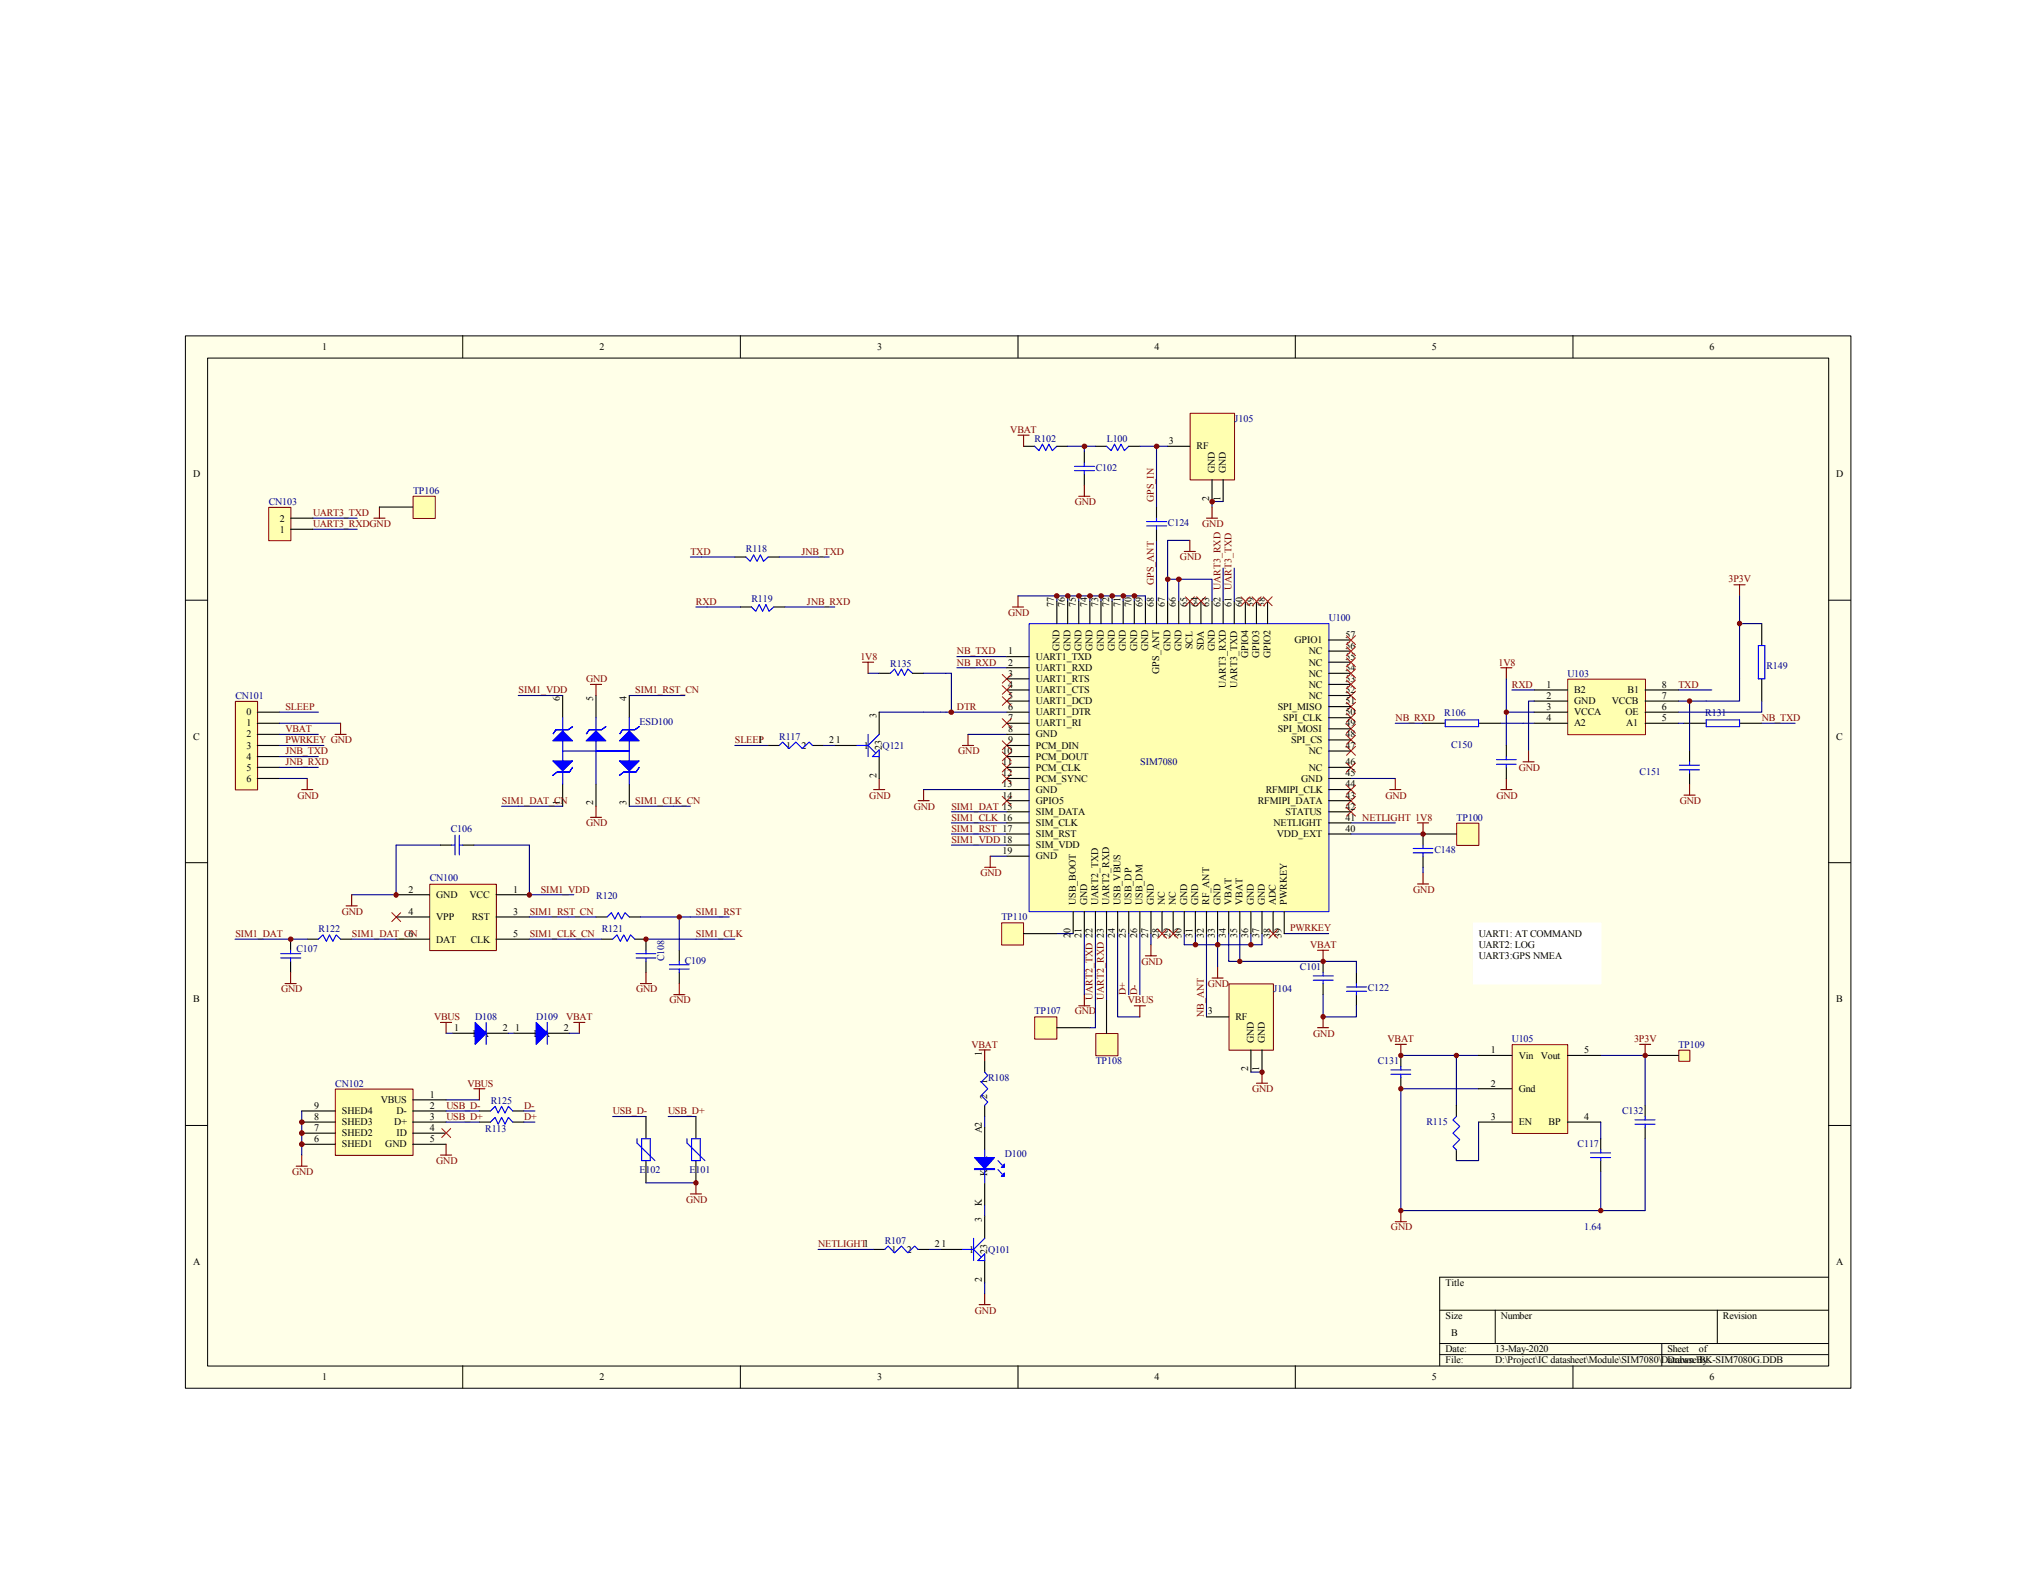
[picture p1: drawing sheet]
<svg xmlns="http://www.w3.org/2000/svg" width="279mm" height="216mm" viewBox="0 0 279 216" stroke-linecap="round" stroke-linejoin="round" font-family="sans-serif">
<path d="M25.4 46.1h228.6v144.4h-228.6z" fill="#ffffe8"/>
<g fill="none" stroke="#000" stroke-width=".14">
<path d="M25.4 46.1h228.6v144.4h-228.6zM28.5 49.1h222.5v138.4h-222.5zM63.5 46.1v3M101.6 46.1v3M139.7 46.1v3M177.8 46.1v3M215.9 46.1v3M25.4 82.4h3.1M250.9 82.4h3.1M25.4 118.4h3.1M250.9 118.4h3.1M25.4 154.5h3.1"/>
<path d="M250.9 154.5h3.1M197.6 179.8h53.3M205.2 179.8v4.6M235.7 179.8v4.6M250.9 175.3h-53.3v12.2M63.5 187.5v3M101.6 187.5v3M139.7 187.5v3M177.8 187.5v3M197.6 184.4h53.3M197.6 185.9h53.3M215.9 187.5v3"/>
<path d="M228 184.4v3.1"/>
</g>
<path d="M60.5 116h-6.1v6.8h-6.1M65 116h7.6v6.8h6.1" fill="none" stroke="#00007f" stroke-width=".15"/>
<path d="M53.8 125.3l1.2 1.2M55 125.3l-1.2 1.2" fill="none" stroke="#f00" stroke-width=".14"/>
<path d="M47.5 124.3h1.5M48.3 122.8v1.5" fill="none" stroke="#7f0000" stroke-width=".15"/>
<path d="M59 121.4h9.1v9.1h-9.1z" fill="#ffffb0"/>
<path d="M59 121.4h9.1v9.1h-9.1z" fill="none" stroke="#7f0000" stroke-width=".14"/>
<g fill="none" stroke="#000" stroke-width=".15">
<path d="M81.8 95.5v3M42.2 128.9h1.5M46.7 128.9h1.6M54.4 128.9h4.5M54.4 125.9h4.5M54.4 122.8h4.5M68.1 128.9h4.5M68.1 125.9h4.5M68.1 122.8h4.5M81.8 125.9h1.5M82.5 128.9h1.6M86.4 125.9h1.5"/>
<path d="M87.1 128.9h1.5"/>
</g>
<path d="M81.8 98.5v4.6M43.7 128.9l.6-.6 .5 .9 .4-.9 .5 .9 .4-.9 .6 .6M83.3 125.9l.6-.6 .5 .9 .4-.9 .5 .9 .5-.9 .6 .6M84.1 128.9l.6-.6 .4 .9 .5-.9 .5 .9 .4-.9 .6 .6" fill="none" stroke="#00f" stroke-width=".15"/>
<path d="M36.1 128.9h6.1M72.6 125.9h5.4M72.6 128.9h5.4M87.9 125.9h6.8M88.6 128.9h6.9" fill="none" stroke="#00007f" stroke-width=".15"/>
<path d="M80.4 101.7l1.4-1.4 1.3 1.4z" fill="#00f"/>
<path d="M81.8 100.3l1.3 1.4h-2.7z" fill="none" stroke="#00f" stroke-width=".15"/>
<path d="M80.9 100.2h1.6l.6-.5-.6 .5h-1.6l-.5 .6z" fill-rule="evenodd" fill="#00f"/>
<path d="M77.2 98.5v4.6M80.9 100.2h1.6l.6-.5-.6 .5h-1.6l-.5 .6z" fill="none" stroke="#00f" stroke-width=".15"/>
<path d="M77.2 95.5v3" fill="none" stroke="#000" stroke-width=".15"/>
<path d="M75.9 101.7l1.3-1.4 1.4 1.4z" fill="#00f"/>
<path d="M77.2 100.3l1.4 1.4h-2.7z" fill="none" stroke="#00f" stroke-width=".15"/>
<path d="M76.3 100.2h1.7l.6-.5-.6 .5h-1.7l-.4 .6z" fill-rule="evenodd" fill="#00f"/>
<path d="M86.4 98.5v4.6M76.3 100.2h1.7l.6-.5-.6 .5h-1.7l-.4 .6z" fill="none" stroke="#00f" stroke-width=".15"/>
<path d="M86.4 95.5v3" fill="none" stroke="#000" stroke-width=".15"/>
<path d="M85 101.7l1.4-1.4 1.3 1.4z" fill="#00f"/>
<path d="M86.4 100.3l1.3 1.4h-2.7z" fill="none" stroke="#00f" stroke-width=".15"/>
<path d="M85.4 100.2h1.7l.6-.5-.6 .5h-1.7l-.4 .6z" fill-rule="evenodd" fill="#00f"/>
<path d="M85.4 100.2h1.7l.6-.5-.6 .5h-1.7l-.4 .6zM86.4 103.1v4.5" fill="none" stroke="#00f" stroke-width=".15"/>
<path d="M86.4 107.6v3.1" fill="none" stroke="#000" stroke-width=".15"/>
<path d="M85 104.4h2.7l-1.3 1.4z" fill="#00f"/>
<path d="M85 104.4h2.7l-1.3 1.4z" fill="none" stroke="#00f" stroke-width=".15"/>
<path d="M85 106.4l.6-.4h1.7l.4-.7-.4 .7h-1.7z" fill-rule="evenodd" fill="#00f"/>
<path d="M77.2 103.1v4.5M85 106.4l.6-.4h1.7l.4-.7-.4 .7h-1.7z" fill="none" stroke="#00f" stroke-width=".15"/>
<path d="M77.2 107.6v3.1" fill="none" stroke="#000" stroke-width=".15"/>
<path d="M75.9 104.4h2.7l-1.4 1.4z" fill="#00f"/>
<path d="M75.9 104.4h2.7l-1.4 1.4z" fill="none" stroke="#00f" stroke-width=".15"/>
<path d="M75.9 106.4l.6-.4h1.6l.5-.7-.5 .7h-1.6z" fill-rule="evenodd" fill="#00f"/>
<g fill="none" stroke="#00f" stroke-width=".15">
<path d="M142 61.3l.6 .5 .4-.8 .5 .8 .4-.8 .5 .8 .6-.5M147.4 64h2.8M147.4 64.6h2.8M148.8 63.5v.5M148.8 64.6v.5M62 116h.4M62.4 114.6v2.7M63 116h.5M63 114.6v2.7M75.9 106.4l.6-.4h1.6l.5-.7-.5 .7h-1.6zM77.2 103.1h9.2h-4.6v4.5M38.5 131.5h2.8"/>
<path d="M38.5 130.9h2.8M39.9 130.4v.5M39.9 131.5v.5M184.8 136.1h2.7M184.8 135.5h2.7M186.1 135v.5M186.1 136.1v.4M135.1 147.2l.5 .4-.9 .9 .9 .9-.9 1 .9 .9-.5 .4M135.1 157.8v4.5M136.9 159.3l.6 .6M121.4 171.5l.5-.5 .9 1 .9-1 .9 1 .9-1 .5 .5M132.1 171.5h1.5"/>
<path d="M133.6 171.5l1.1 1.1M133.6 170v3M135.1 170l-1.5 1.5M135.1 172.1v.9h-.9zM136.9 160.5l.6 .7"/>
</g>
<g fill="none" stroke="#000" stroke-width=".15">
<path d="M140.5 61.3h1.5M145 61.3h1.5M148.8 62v1.5M148.8 65.1v1.5M60.5 116h1.5M63.5 116h1.5M81.8 107.6v3.1M39.9 128.9v1.5M39.9 132v1.5M186.1 133.5v1.5M186.1 136.5v1.5M135.1 145.6v1.6"/>
<path d="M135.1 151.7v1.5M135.1 154.8v3M119.9 171.5h1.5M126 171.5h1.5M129 171.5h3.1M135.1 162.3v3.1M135.1 166.9v3.1M135.1 173v3.1"/>
</g>
<g fill="none" stroke="#7f0000" stroke-width=".15">
<path d="M139.7 59.7h1.5M140.5 59.7v1.6M148 68.1h1.6M148.8 66.6v1.5M81 93.9h1.5M81.8 93.9v1.6M138.9 83.3h1.6M139.7 81.8v1.5M81 112.2h1.5M81.8 110.7v1.5M126 109.9h1.5M126.7 108.4v1.5"/>
<path d="M132.1 102.3h1.5M132.8 100.8v1.5M190.7 108.4h1.5M191.5 106.8v1.6M39.1 135h1.5M39.9 133.5v1.5M180.8 130.4h1.5M181.6 130.4v1.6M181.6 139.6v1.5M134.4 144.1h1.5M135.1 144.1v1.5M180.8 141.1h1.5"/>
<path d="M134.4 179.1h1.5M135.1 177.5v1.6"/>
</g>
<g fill="none" stroke="#00007f" stroke-width=".15">
<path d="M71.1 95.5h6.1M86.4 95.5h7.6M68.8 110.7h8.4M86.4 110.7h8.3M185.4 112.9h6.1M185.4 114.5h9.9M32.3 128.9h3.8M48.3 128.9h6.1M78 125.9h3.8M78 128.9h4.5M94.7 125.9h5.4M95.5 128.9h5.3"/>
<path d="M165.6 128.1v11.5M176.2 128.1h3.8M186.1 138v1.6h-4.5M186.1 132v1.5M135.1 153.2v1.6M112.3 171.5h7.6M127.5 171.5h1.5M135.1 165.4v1.5M135.1 176.1v1.4"/>
</g>
<g fill="none" stroke="#f00" stroke-width=".14">
<path d="M184.8 94.9l1.2 1.2M184.8 96.4l1.2 1.2M184.8 97.9l1.2 1.2M184.8 99.4l1.2 1.2M186 94.9l-1.2 1.2M186 96.4l-1.2 1.2M186 97.9l-1.2 1.2M186 99.4l-1.2 1.2M137.5 104.7l1.3 1.3M137.5 103.2l1.3 1.2M137.5 101.7l1.3 1.2M137.5 106.3l1.3 1.2"/>
<path d="M138.8 104.7l-1.3 1.3M138.8 103.2l-1.3 1.2M138.8 101.7l-1.3 1.2M138.8 106.3l-1.3 1.2M184.8 100.9l1.2 1.3M184.8 102.4l1.2 1.3M184.8 104.7l1.2 1.3M186 100.9l-1.2 1.3M186 102.4l-1.2 1.3M186 104.7l-1.2 1.3"/>
</g>
<path d="M133.7 158.9h2.8l-1.4 1.5z" fill="#00f"/>
<path d="M133.7 158.9h2.8l-1.4 1.5zM133.7 160.4h2.8v.1h-2.8z" fill="none" stroke="#00f" stroke-width=".15"/>
<path d="M133.7 160.5h2.8" fill="none" stroke="#00f" stroke-width=".14"/>
<path d="M137.8 161v.5h-.4z" fill="#00f"/>
<path d="M137.8 161v.5h-.4z" fill="none" stroke="#00f" stroke-width=".15"/>
<path d="M137.8 159.8v.4h-.4z" fill="#00f"/>
<path d="M137.8 159.8v.4h-.4z" fill="none" stroke="#00f" stroke-width=".15"/>
<path d="M168.7 135.1h6.1v9h-6.1z" fill="#ffffb0"/>
<path d="M168.7 135h6.1v9.1h-6.1z" fill="none" stroke="#7f0000" stroke-width=".14"/>
<path d="M165.6 139.6h3M171.7 144.1v3.1M173.2 144.1v3.1" fill="none" stroke="#000" stroke-width=".15"/>
<path d="M148 138h1.6M148.8 136.5v1.5M157.2 131.2h1.5M157.9 129.7v1.5" fill="none" stroke="#7f0000" stroke-width=".15"/>
<path d="M163.4 56.8h6v9.1h-6z" fill="#ffffb0"/>
<path d="M163.3 56.7h6.1v9.2h-6.1z" fill="none" stroke="#7f0000" stroke-width=".14"/>
<path d="M100.8 76.5h1.6M105.4 76.5h1.5M160.2 61.3h3.1M166.3 65.8v3M167.9 65.8v3M101.6 83.3h1.5M106.2 83.3h1.5M88.6 128.9v1.5M88.6 132v1.5M93.2 130.4v1.6M93.2 133.5v1.5" fill="none" stroke="#000" stroke-width=".15"/>
<path d="M51.3 71.1h1.5M52.1 69.6v1.5M87.9 135h1.5M88.6 133.5v1.5M92.5 136.5h1.5M93.2 135v1.5M172.4 148.7h1.5M173.2 147.2v1.5" fill="none" stroke="#7f0000" stroke-width=".15"/>
<path d="M94.7 76.5h6.1M106.9 76.5h6.9M95.5 83.3h6.1M107.7 83.3h6.9M93.2 125.9v4.5M171.7 147.2h1.5" fill="none" stroke="#00007f" stroke-width=".15"/>
<path d="M102.4 76.5l.6 .5 .4-.8 .5 .8 .5-.8 .4 .8 .6-.5M103.1 83.3l.6 .6 .5-.9 .4 .9 .5-.9 .4 .9 .7-.6M87.3 131.5h2.7M87.3 130.9h2.7M88.6 130.4v.5M88.6 131.5v.5M91.9 133h2.7M91.9 132.4h2.7M93.2 132v.4M93.2 133v.5" fill="none" stroke="#00f" stroke-width=".15"/>
<circle cx="54.3" cy="122.8" r=".3" fill="#7f0000"/>
<circle cx="54.3" cy="122.8" r=".3" fill="none" stroke="#7f0000" stroke-width=".14"/>
<circle cx="72.6" cy="122.8" r=".3" fill="#7f0000"/>
<circle cx="72.6" cy="122.8" r=".3" fill="none" stroke="#7f0000" stroke-width=".14"/>
<circle cx="88.6" cy="128.9" r=".3" fill="#7f0000"/>
<circle cx="88.6" cy="128.9" r=".3" fill="none" stroke="#7f0000" stroke-width=".14"/>
<circle cx="39.9" cy="128.9" r=".31" fill="#7f0000"/>
<circle cx="39.9" cy="128.9" r=".31" fill="none" stroke="#7f0000" stroke-width=".14"/>
<circle cx="93.2" cy="125.9" r=".3" fill="#7f0000"/>
<circle cx="93.2" cy="125.9" r=".3" fill="none" stroke="#7f0000" stroke-width=".14"/>
<g fill="none" stroke="#00007f" stroke-width=".15">
<path d="M146.5 61.3h3.8M148.8 61.3v.7M156.4 61.3h3.8M158.7 61.3v8.3M158.7 74.2v8.3M160.2 79.5h6.1v3M160.2 79.5v3M161.8 79.5v3M163.3 74.2h-3.1v5.3M167.9 78v4.5M167.9 68.8h-1.6v.8M131.3 91.7h6.9"/>
<path d="M131.3 90.1h6.9M139.7 81.8h17.5v.7M145 81.8v.7M146.5 81.8v.7M148 81.8v.7M149.6 81.8v.7M151.1 81.8v.7M152.6 81.8v.7M154.1 81.8v.7M155.7 81.8v.7M126.7 108.4h11.5M130.6 111.4h7.6"/>
<path d="M130.6 112.9h7.6M130.6 114.5h7.6M130.6 116h7.6M132.8 100.8h5.4M135.9 117.5h2.3M185.4 106.8h6.1M148.8 128.1v8.4M157.9 128.1v1.6M162.5 128.1v1.6h10.7v-1.6M164 128.1v1.6M167.1 128.1v4.6M170.1 128.1v3.9h11.5"/>
<path d="M171.7 128.1v1.6M180 128.1h2.3"/>
</g>
<g fill="none" stroke="#f00" stroke-width=".14">
<path d="M137.5 98.6l1.3 1.3M137.5 95.6l1.3 1.2M137.5 94.1l1.3 1.2M137.5 92.6l1.3 1.2M138.8 98.6l-1.3 1.3M138.8 95.6l-1.3 1.2M138.8 94.1l-1.3 1.2M138.8 92.6l-1.3 1.2M162.7 81.9l1.2 1.2M163.9 81.9l-1.2 1.2M164.2 81.9l1.2 1.2M165.4 81.9l-1.2 1.2"/>
<path d="M137.5 109.3l1.3 1.2M138.8 109.3l-1.3 1.2M184.8 107.8l1.2 1.2M184.8 109.3l1.2 1.2M184.8 110.8l1.2 1.2M186 107.8l-1.2 1.2M186 109.3l-1.2 1.2M186 110.8l-1.2 1.2M160.4 127.6l1.2 1.2M161.6 127.6l-1.2 1.2M174.1 127.6l1.2 1.2M175.3 127.6l-1.2 1.2"/>
</g>
<path d="M162.5 75.7h1.5M163.3 74.2v1.5M165.6 71.1h1.5M166.3 69.6v1.5M135.1 119h1.6M135.9 117.5v1.5M166.3 134.2h1.6M167.1 132.7v1.5" fill="none" stroke="#7f0000" stroke-width=".15"/>
<path d="M150.3 61.3h1.5M154.9 61.3h1.5" fill="none" stroke="#000" stroke-width=".15"/>
<path d="M151.8 61.3l.7 .5 .4-.8 .5 .8 .4-.8 .5 .8 .6-.5" fill="none" stroke="#00f" stroke-width=".15"/>
<path d="M199.9 113h3v3h-3z" fill="#ffffb0"/>
<path d="M199.9 113h3v3h-3z" fill="none" stroke="#7f0000" stroke-width=".14"/>
<path d="M195.3 114.5h4.6" fill="none" stroke="#000" stroke-width=".15"/>
<path d="M150.3 128.1v9.2M151.8 128.1v9.2" fill="none" stroke="#00007f" stroke-width=".15"/>
<path d="M32.3 96.3h3v12.1h-3z" fill="#ffffb0"/>
<path d="M32.3 96.3h3v12.1h-3z" fill="none" stroke="#7f0000" stroke-width=".14"/>
<path d="M35.3 97.7h3.1M35.3 99.3h3.1M35.3 100.8h3.1M35.3 102.3h3.1M35.3 106.8h3.1M35.3 103.8h3.1M35.3 105.3h3.1" fill="none" stroke="#000" stroke-width=".15"/>
<path d="M42.9 71.1h6.1M42.9 72.6h6.1M38.4 99.3h8.3M38.4 97.7h5.3M38.4 100.8h5.3M38.4 103.8h5.3M38.4 105.3h5.3M38.4 106.8h3.8M38.4 102.3h6" fill="none" stroke="#00007f" stroke-width=".15"/>
<path d="M46.7 99.3v1.5M41.4 108.4h1.5M42.2 106.8v1.6M46 100.8h1.5" fill="none" stroke="#7f0000" stroke-width=".15"/>
<path d="M141.3 85.6h41.1v39.5h-41.1z" fill="#ffffb0"/>
<path d="M141.2 85.6h41.2v39.5h-41.2z" fill="none" stroke="#00f" stroke-width=".14"/>
<g fill="none" stroke="#000" stroke-width=".15">
<path d="M120.6 92.4h1.6M125.2 92.4h1.5M138.2 90.1h3M138.2 91.7h3M138.2 93.2h3M138.2 94.7h3M138.2 96.2h3M138.2 97.7h3M138.2 99.3h3M145 82.5v3.1M146.5 82.5v3.1M148 82.5v3.1"/>
<path d="M149.6 82.5v3.1M151.1 82.5v3.1M152.6 82.5v3.1M154.1 82.5v3.1M155.7 82.5v3.1M157.2 82.5v3.1M158.7 82.5v3.1M160.2 82.5v3.1M161.8 82.5v3.1M163.3 82.5v3.1M164.8 82.5v3.1M166.3 82.5v3.1"/>
<path d="M167.9 82.5v3.1M169.4 82.5v3.1M170.9 82.5v3.1M172.4 82.5v3.1M173.9 82.5v3.1M182.3 98.5h3.1M182.3 97h3.1M182.3 95.5h3.1M182.3 93.9h3.1M182.3 92.4h3.1M182.3 90.9h3.1M182.3 89.4h3.1"/>
<path d="M182.3 87.8h3.1M138.2 100.8h3M138.2 102.3h3M138.2 103.8h3M138.2 105.3h3M138.2 106.8h3M138.2 108.4h3M138.2 109.9h3M138.2 111.4h3M138.2 112.9h3M138.2 114.5h3M138.2 116h3"/>
<path d="M138.2 117.5h3M182.3 105.3h3.1M182.3 106.8h3.1M182.3 108.4h3.1M182.3 109.9h3.1M182.3 111.4h3.1M182.3 112.9h3.1M182.3 114.5h3.1M182.3 103.1h3.1M182.3 101.6h3.1M182.3 100h3.1M195.3 114.5v1.5"/>
<path d="M195.3 117.5v1.5M147.3 125.1v3M148.8 125.1v3M150.3 125.1v3M151.8 125.1v3M153.4 125.1v3M154.9 125.1v3M156.4 125.1v3M157.9 125.1v3M159.5 125.1v3M161 125.1v3M162.5 125.1v3"/>
<path d="M164 125.1v3M165.6 125.1v3M167.1 125.1v3M168.6 125.1v3M170.1 125.1v3M171.7 125.1v3M173.2 125.1v3M174.7 125.1v3M176.2 125.1v3M65.8 152.5h1.5M65.8 154h1.5M70.4 152.5h1.5"/>
<path d="M70.4 154h1.5M88.6 153.2v3.1M88.6 159.3v3M95.5 153.2v3.1M95.5 159.3v3"/>
</g>
<path d="M169.4 78v4.5M119.1 92.4h1.5M120.6 97.7h17.6M126.7 92.4h3.9v5.3M195.3 119v.8M168.6 128.1v3.9h1.5M181.6 132h4.5M71.9 152.5h1.5M71.9 154h1.5M84.1 153.2h4.5M91.7 153.2h3.8M88.6 162.3h6.9" fill="none" stroke="#00007f" stroke-width=".15"/>
<path d="M122.2 92.4l.6-.6 .4 .9 .5-.9 .4 .9 .5-.9 .6 .6M193.9 116.5h2.7M193.9 117.1h2.7M195.3 116v.5M195.3 117.1v.4M67.3 152.5l.6-.7 .5 1 .4-1 .5 1 .5-1 .6 .7M67.3 154l.6-.6 .5 .9 .4-.9 .5 .9 .5-.9 .6 .6M87.4 156.3v.6l2.5 2.4M88.1 156.3h1.1v3h-1.1zM94.3 156.3v.6l2.4 2.4M94.9 156.3h1.2v3h-1.2z" fill="none" stroke="#00f" stroke-width=".15"/>
<path d="M118.4 90.9h1.5M119.1 90.9v1.5M119.9 108.4h1.5M120.6 106.8v1.6M194.5 112.9h1.5M195.3 112.9v1.6M195.3 119.8v1.5M194.5 121.3h1.5M94.7 163.9h1.6M95.5 162.3v1.6" fill="none" stroke="#7f0000" stroke-width=".15"/>
<path d="M170.3 81.9l1.2 1.2M171.5 81.9l-1.2 1.2" fill="none" stroke="#f00" stroke-width=".14"/>
<path d="M46.1 149.5h10.6v9.1h-10.6z" fill="#ffffb0"/>
<path d="M46 149.5h10.7v9.1h-10.7z" fill="none" stroke="#7f0000" stroke-width=".14"/>
<path d="M41.4 152.5h4.6M41.4 154h4.6M41.4 155.5h4.6M41.4 157.1h4.6M56.6 151h4.6M56.6 152.5h4.6M56.6 154h4.6M56.6 155.5h4.6M56.6 157.1h4.6" fill="none" stroke="#000" stroke-width=".15"/>
<path d="M41.4 158.5v1.6M60.5 158.5h1.5M61.2 157.1v1.4M65 149.4h1.5M65.8 149.4v1.6M40.6 160.1h1.6" fill="none" stroke="#7f0000" stroke-width=".15"/>
<path d="M41.4 152.5v6M61.2 152.5h4.6M61.2 154h4.6M61.2 151h4.6" fill="none" stroke="#00007f" stroke-width=".15"/>
<path d="M60.6 154.9l1.2 1.2M61.8 154.9l-1.2 1.2" fill="none" stroke="#f00" stroke-width=".14"/>
<circle cx="95.5" cy="162.3" r=".3" fill="#7f0000"/>
<circle cx="95.5" cy="162.3" r=".3" fill="none" stroke="#7f0000" stroke-width=".14"/>
<circle cx="41.4" cy="157" r=".32" fill="#7f0000"/>
<circle cx="41.4" cy="157" r=".32" fill="none" stroke="#7f0000" stroke-width=".14"/>
<circle cx="41.4" cy="155.5" r=".32" fill="#7f0000"/>
<circle cx="41.4" cy="155.5" r=".32" fill="none" stroke="#7f0000" stroke-width=".14"/>
<circle cx="41.4" cy="154" r=".31" fill="#7f0000"/>
<circle cx="41.4" cy="154" r=".31" fill="none" stroke="#7f0000" stroke-width=".14"/>
<path d="M153.4 128.1v11.5h3M154.9 128.1v8.4M156.4 128.1v8.4" fill="none" stroke="#00007f" stroke-width=".15"/>
<path d="M155.7 138h1.5M156.4 138v1.6M60.5 140.3h1.5M61.2 140.3v1.5M78.7 140.3h1.6M79.5 140.3v1.5" fill="none" stroke="#7f0000" stroke-width=".15"/>
<path d="M158.7 69.6v1.5M158.7 72.6v1.6M62.1 141.8h3.1M66.7 141.8h3.1" fill="none" stroke="#000" stroke-width=".15"/>
<path d="M157.4 71.6h2.7M157.4 72.2h2.7M158.7 71.1v.5M158.7 72.2v.4" fill="none" stroke="#00f" stroke-width=".15"/>
<path d="M65.2 140.3l1.5 1.5-1.5 1.5z" fill="#00f"/>
<path d="M65.2 140.3l1.5 1.5-1.5 1.5zM66.7 140.3v3" fill="none" stroke="#00f" stroke-width=".15"/>
<path d="M70.5 141.8h3.1M75.1 141.8h3" fill="none" stroke="#000" stroke-width=".15"/>
<path d="M73.6 140.3l1.5 1.5-1.5 1.5z" fill="#00f"/>
<path d="M106.9 102.3l.5-.4 .9 .8 .9-.8 .9 .8 .9-.8 .5 .4M117.6 102.3h1.5M119.1 102.3l1.1 1.1M119.1 100.8v3M120.6 100.8l-1.5 1.5M120.6 102.9v.9h-.9zM73.6 140.3l1.5 1.5-1.5 1.5zM75.1 140.3v3" fill="none" stroke="#00f" stroke-width=".15"/>
<path d="M100.8 102.3h4.6M113 102.3h1.6M61.2 141.8h.9M69.8 141.8h.7M78.1 141.8h1.4" fill="none" stroke="#00007f" stroke-width=".15"/>
<path d="M120.6 97.7v3.1M105.4 102.3h1.5M111.5 102.3h1.5M114.6 102.3h3M120.6 103.8v3" fill="none" stroke="#000" stroke-width=".15"/>
<path d="M184.8 88.8l1.2 1.2M184.8 90.3l1.2 1.2M184.8 91.8l1.2 1.2M184.8 93.3l1.2 1.2M186 88.8l-1.2 1.2M186 90.3l-1.2 1.2M186 91.8l-1.2 1.2M186 93.3l-1.2 1.2" fill="none" stroke="#f00" stroke-width=".14"/>
<path d="M202.2 126.7h17.5v8.3h-17.5z" fill="#fff"/>
<path d="M202.2 126.7h17.5v8.3h-17.5z" fill="none" stroke="#fff" stroke-width=".14"/>
<path d="M215.2 93.3h10.6v7.5h-10.6z" fill="#ffffb0"/>
<path d="M215.1 93.2h10.7v7.6h-10.7z" fill="none" stroke="#7f0000" stroke-width=".14"/>
<g fill="none" stroke="#000" stroke-width=".15">
<path d="M195.3 99.3h3M202.9 99.3h3.1M210.5 94.7h4.6M210.5 96.2h4.6M210.5 97.7h4.6M210.5 99.3h4.6M225.8 94.7h4.5M225.8 96.2h4.5M225.8 97.7h4.5M225.8 99.3h4.5M231.1 99.3h3M238.7 99.3h3.1"/>
<path d="M241.8 85.6v3M241.8 93.2v3M206.7 102.3v1.5M206.7 105.3v1.5M231.9 103.1v1.5M231.9 106.1v1.5"/>
</g>
<path d="M206 91.7h1.5M206.7 91.7v1.5M238 80.3h1.5M238.7 80.3v1.5M206 108.4h1.5M206.7 106.8v1.6M209 104.6h1.5M209.8 103.1v1.5M231.1 109.1h1.5M231.9 107.6v1.5" fill="none" stroke="#7f0000" stroke-width=".15"/>
<path d="M198.3 98.8h4.6v.9h-4.6zM234.1 98.8h4.6v.9h-4.6zM241.3 88.6h.9v4.6h-.9zM205.4 104.3h2.7M205.4 104.9h2.7M206.7 103.8v.5M206.7 104.9v.4M230.5 105h2.7M230.5 105.7h2.7M231.9 104.6v.4M231.9 105.7v.4" fill="none" stroke="#00f" stroke-width=".15"/>
<g fill="none" stroke="#00007f" stroke-width=".15">
<path d="M191.5 99.3h3.8M206 99.3h4.5M206.7 97.7h3.8M206.7 93.2v9.1M207.5 94.7h3M210.5 96.2h-.7v6.9M230.3 99.3h.8M230.3 94.7h4.6M231.9 96.2v6.9M238.7 81.8v14.4h-8.4M238.7 85.6h3.1M241.8 96.2v1.5h-11.5"/>
<path d="M241.8 99.3h4.5"/>
</g>
<circle cx="166.3" cy="68.9" r=".32" fill="#7f0000"/>
<circle cx="166.3" cy="68.9" r=".32" fill="none" stroke="#7f0000" stroke-width=".14"/>
<circle cx="145" cy="81.8" r=".31" fill="#7f0000"/>
<circle cx="145" cy="81.8" r=".31" fill="none" stroke="#7f0000" stroke-width=".14"/>
<circle cx="146.5" cy="81.8" r=".31" fill="#7f0000"/>
<circle cx="146.5" cy="81.8" r=".31" fill="none" stroke="#7f0000" stroke-width=".14"/>
<circle cx="148.1" cy="81.8" r=".31" fill="#7f0000"/>
<circle cx="148.1" cy="81.8" r=".31" fill="none" stroke="#7f0000" stroke-width=".14"/>
<circle cx="149.6" cy="81.8" r=".31" fill="#7f0000"/>
<circle cx="149.6" cy="81.8" r=".31" fill="none" stroke="#7f0000" stroke-width=".14"/>
<circle cx="151.1" cy="81.8" r=".31" fill="#7f0000"/>
<circle cx="151.1" cy="81.8" r=".31" fill="none" stroke="#7f0000" stroke-width=".14"/>
<circle cx="152.6" cy="81.8" r=".31" fill="#7f0000"/>
<circle cx="152.6" cy="81.8" r=".31" fill="none" stroke="#7f0000" stroke-width=".14"/>
<circle cx="154.2" cy="81.8" r=".31" fill="#7f0000"/>
<circle cx="154.2" cy="81.8" r=".31" fill="none" stroke="#7f0000" stroke-width=".14"/>
<circle cx="155.7" cy="81.8" r=".31" fill="#7f0000"/>
<circle cx="155.7" cy="81.8" r=".31" fill="none" stroke="#7f0000" stroke-width=".14"/>
<circle cx="160.3" cy="79.5" r=".31" fill="#7f0000"/>
<circle cx="160.3" cy="79.5" r=".31" fill="none" stroke="#7f0000" stroke-width=".14"/>
<circle cx="161.8" cy="79.5" r=".31" fill="#7f0000"/>
<circle cx="161.8" cy="79.5" r=".31" fill="none" stroke="#7f0000" stroke-width=".14"/>
<circle cx="171.7" cy="129.7" r=".3" fill="#7f0000"/>
<circle cx="171.7" cy="129.7" r=".3" fill="none" stroke="#7f0000" stroke-width=".14"/>
<circle cx="167.1" cy="129.7" r=".31" fill="#7f0000"/>
<circle cx="167.1" cy="129.7" r=".31" fill="none" stroke="#7f0000" stroke-width=".14"/>
<circle cx="164.1" cy="129.7" r=".31" fill="#7f0000"/>
<circle cx="164.1" cy="129.7" r=".31" fill="none" stroke="#7f0000" stroke-width=".14"/>
<circle cx="148.8" cy="61.3" r=".31" fill="#7f0000"/>
<circle cx="148.8" cy="61.3" r=".31" fill="none" stroke="#7f0000" stroke-width=".14"/>
<circle cx="158.7" cy="61.3" r=".31" fill="#7f0000"/>
<circle cx="158.7" cy="61.3" r=".31" fill="none" stroke="#7f0000" stroke-width=".14"/>
<circle cx="130.6" cy="97.7" r=".3" fill="#7f0000"/>
<circle cx="130.6" cy="97.7" r=".3" fill="none" stroke="#7f0000" stroke-width=".14"/>
<circle cx="173.2" cy="147.2" r=".3" fill="#7f0000"/>
<circle cx="173.2" cy="147.2" r=".3" fill="none" stroke="#7f0000" stroke-width=".14"/>
<circle cx="206.7" cy="97.7" r=".3" fill="#7f0000"/>
<circle cx="206.7" cy="97.7" r=".3" fill="none" stroke="#7f0000" stroke-width=".14"/>
<circle cx="231.9" cy="96.2" r=".3" fill="#7f0000"/>
<circle cx="231.9" cy="96.2" r=".3" fill="none" stroke="#7f0000" stroke-width=".14"/>
<circle cx="238.7" cy="85.6" r=".3" fill="#7f0000"/>
<circle cx="238.7" cy="85.6" r=".3" fill="none" stroke="#7f0000" stroke-width=".14"/>
<path d="M192.2 144.9h10.7M199.9 144.9v6.8M202.9 149.4h-10.7v16.8h33.6v-9.9M219.7 144.9h6.1v6.8" fill="none" stroke="#00007f" stroke-width=".15"/>
<path d="M191.5 167.7h1.5M192.2 166.2v1.5" fill="none" stroke="#7f0000" stroke-width=".15"/>
<path d="M192.2 144.9v1.5M192.2 147.9v1.5M225.8 151.7v1.5M225.8 154.8v1.5" fill="none" stroke="#000" stroke-width=".15"/>
<path d="M190.9 147.4h2.7M190.9 146.9h2.7M192.2 146.4v.5M192.2 147.4v.5M224.4 154.3h2.7M224.4 153.7h2.7M225.8 153.2v.5M225.8 154.3v.5" fill="none" stroke="#00f" stroke-width=".15"/>
<path d="M230.4 144.2h1.5v1.5h-1.5z" fill="#ffffb0"/>
<path d="M230.4 144.1h1.5v1.6h-1.5z" fill="none" stroke="#7f0000" stroke-width=".14"/>
<path d="M225.8 144.9h4.5" fill="none" stroke="#000" stroke-width=".15"/>
<path d="M191.5 143.3h1.5M192.2 143.3v1.6M225 143.3h1.5M225.8 143.3v1.6" fill="none" stroke="#7f0000" stroke-width=".15"/>
<path d="M207.6 143.4h7.5v12.2h-7.5z" fill="#ffffb0"/>
<path d="M207.5 143.4h7.6v12.2h-7.6z" fill="none" stroke="#7f0000" stroke-width=".14"/>
<path d="M199.9 151.7v1.5M199.9 157.8v1.5M202.9 144.9h4.6M202.9 149.4h4.6M202.9 154h4.6M215.1 144.9h4.6M215.1 154h4.6M219.7 156.3v1.5M219.7 159.3v1.5" fill="none" stroke="#000" stroke-width=".15"/>
<path d="M199.9 153.2l-.5 .5 .9 .9-.9 .9 .9 .9-.9 1 .5 .4M218.3 158.9h2.7M218.3 158.2h2.7M219.7 157.8v.4M219.7 158.9v.4" fill="none" stroke="#00f" stroke-width=".15"/>
<path d="M202.9 154v5.3h-3M219.7 154v2.3M219.7 160.8v5.4" fill="none" stroke="#00007f" stroke-width=".15"/>
<circle cx="199.9" cy="144.9" r=".3" fill="#7f0000"/>
<circle cx="199.9" cy="144.9" r=".3" fill="none" stroke="#7f0000" stroke-width=".14"/>
<circle cx="192.2" cy="166.2" r=".3" fill="#7f0000"/>
<circle cx="192.2" cy="166.2" r=".3" fill="none" stroke="#7f0000" stroke-width=".14"/>
<circle cx="225.8" cy="144.9" r=".3" fill="#7f0000"/>
<circle cx="225.8" cy="144.9" r=".3" fill="none" stroke="#7f0000" stroke-width=".14"/>
<circle cx="219.7" cy="166.2" r=".3" fill="#7f0000"/>
<circle cx="219.7" cy="166.2" r=".3" fill="none" stroke="#7f0000" stroke-width=".14"/>
<circle cx="170.1" cy="132" r=".3" fill="#7f0000"/>
<circle cx="170.1" cy="132" r=".3" fill="none" stroke="#7f0000" stroke-width=".14"/>
<circle cx="192.2" cy="144.9" r=".3" fill="#7f0000"/>
<circle cx="192.2" cy="144.9" r=".3" fill="none" stroke="#7f0000" stroke-width=".14"/>
<circle cx="192.2" cy="149.4" r=".3" fill="#7f0000"/>
<circle cx="192.2" cy="149.4" r=".3" fill="none" stroke="#7f0000" stroke-width=".14"/>
<path d="M150.4 141.9h3v3h-3z" fill="#ffffb0"/>
<path d="M150.4 141.9h3v3h-3z" fill="none" stroke="#7f0000" stroke-width=".14"/>
<path d="M151.8 137.3v4.5" fill="none" stroke="#000" stroke-width=".15"/>
<path d="M142 139.6h3v3h-3z" fill="#ffffb0"/>
<path d="M142 139.6h3v3h-3z" fill="none" stroke="#7f0000" stroke-width=".14"/>
<path d="M145 141.1h4.6" fill="none" stroke="#000" stroke-width=".15"/>
<path d="M150.3 137.3v3.8h-.7" fill="none" stroke="#00007f" stroke-width=".15"/>
<path d="M56.7 68.2h3v3h-3z" fill="#ffffb0"/>
<path d="M56.7 68.1h3v3.1h-3z" fill="none" stroke="#7f0000" stroke-width=".14"/>
<path d="M52.1 69.6h4.5M181.6 132v1.5M181.6 135v1.5" fill="none" stroke="#000" stroke-width=".15"/>
<path d="M171.8 81.9l1.3 1.2M173.1 81.9l-1.3 1.2M173.4 81.9l1.2 1.2M174.6 81.9l-1.2 1.2M184.8 87.2l1.2 1.3M186 87.2l-1.2 1.3" fill="none" stroke="#f00" stroke-width=".14"/>
<path d="M180.2 134.5h2.8M180.2 133.9h2.8M181.6 133.5v.4M181.6 134.5v.5" fill="none" stroke="#00f" stroke-width=".15"/>
<circle cx="181.6" cy="132" r=".3" fill="#7f0000"/>
<circle cx="181.6" cy="132" r=".3" fill="none" stroke="#7f0000" stroke-width=".14"/>
<path d="M181.6 136.5v3.1" fill="none" stroke="#00007f" stroke-width=".15"/>
<circle cx="181.6" cy="139.6" r=".3" fill="#7f0000"/>
<circle cx="181.6" cy="139.6" r=".3" fill="none" stroke="#7f0000" stroke-width=".14"/>
<path d="M137.5 126.7h3v3h-3z" fill="#ffffb0"/>
<path d="M137.5 126.7h3v3h-3z" fill="none" stroke="#7f0000" stroke-width=".14"/>
<path d="M140.5 128.1h4.5" fill="none" stroke="#000" stroke-width=".15"/>
<path d="M145 128.1h2.3" fill="none" stroke="#00007f" stroke-width=".15"/>
<path d="M36.9 69.7h3v4.5h-3z" fill="#ffffb0"/>
<path d="M36.9 69.6h3v4.6h-3z" fill="none" stroke="#7f0000" stroke-width=".14"/>
<path d="M39.9 71.1h3M39.9 72.6h3" fill="none" stroke="#000" stroke-width=".15"/>
<path d="M158.9 127.6l1.2 1.2M160.1 127.6l-1.2 1.2" fill="none" stroke="#f00" stroke-width=".14"/>
<circle cx="195.3" cy="114.5" r=".3" fill="#7f0000"/>
<circle cx="195.3" cy="114.5" r=".3" fill="none" stroke="#7f0000" stroke-width=".14"/>
<g font-size="1.4">
<text x="44.2" y="48">1</text>
<text x="82.3" y="48">2</text>
<text x="120.4" y="48">3</text>
<text x="158.5" y="48">4</text>
<text x="196.5" y="48">5</text>
<text x="234.6" y="48">6</text>
<text x="26.5" y="65.5">D</text>
<text x="160.4" y="60.9">3</text>
<text x="164.2" y="61.7">RF</text>
<text x="166.7" y="64.9" transform="rotate(-90 166.7 64.9)">GND</text>
<text x="168.2" y="64.9" transform="rotate(-90 168.2 64.9)">GND</text>
<text x="252" y="65.5">D</text>
<text x="38.4" y="71.6">2</text>
<text x="165.9" y="68.7" transform="rotate(-90 165.9 68.7)">2</text>
<text x="167.5" y="68.7" transform="rotate(-90 167.5 68.7)">1</text>
<text x="38.4" y="73.1">1</text>
<text x="144.6" y="83.3" transform="rotate(-90 144.6 83.3)">77</text>
<text x="146.1" y="83.3" transform="rotate(-90 146.1 83.3)">76</text>
<text x="147.7" y="83.3" transform="rotate(-90 147.7 83.3)">75</text>
<text x="149.2" y="83.3" transform="rotate(-90 149.2 83.3)">74</text>
<text x="150.7" y="83.3" transform="rotate(-90 150.7 83.3)">73</text>
<text x="152.2" y="83.3" transform="rotate(-90 152.2 83.3)">72</text>
<text x="153.8" y="83.3" transform="rotate(-90 153.8 83.3)">71</text>
<text x="155.3" y="83.3" transform="rotate(-90 155.3 83.3)">70</text>
<text x="156.8" y="83.3" transform="rotate(-90 156.8 83.3)">69</text>
<text x="158.3" y="83.3" transform="rotate(-90 158.3 83.3)">68</text>
<text x="159.9" y="83.3" transform="rotate(-90 159.9 83.3)">67</text>
<text x="161.4" y="83.3" transform="rotate(-90 161.4 83.3)">66</text>
<text x="162.9" y="83.3" transform="rotate(-90 162.9 83.3)">65</text>
<text x="164.4" y="83.3" transform="rotate(-90 164.4 83.3)">64</text>
<text x="165.9" y="83.3" transform="rotate(-90 165.9 83.3)">63</text>
<text x="167.5" y="83.3" transform="rotate(-90 167.5 83.3)">62 UART3_RXD</text>
<text x="169" y="83.3" transform="rotate(-90 169 83.3)">61 UART3_TXD</text>
<text x="170.5" y="83.3" transform="rotate(-90 170.5 83.3)">60</text>
<text x="172" y="83.3" transform="rotate(-90 172 83.3)">59</text>
<text x="173.6" y="83.3" transform="rotate(-90 173.6 83.3)">58</text>
<text x="138.3" y="89.8">1</text>
<text x="145.4" y="89.4" transform="rotate(-90 145.4 89.4)">GND</text>
<text x="146.9" y="89.4" transform="rotate(-90 146.9 89.4)">GND</text>
<text x="148.4" y="89.4" transform="rotate(-90 148.4 89.4)">GND</text>
<text x="149.9" y="89.4" transform="rotate(-90 149.9 89.4)">GND</text>
<text x="151.5" y="89.4" transform="rotate(-90 151.5 89.4)">GND</text>
<text x="153" y="89.4" transform="rotate(-90 153 89.4)">GND</text>
<text x="154.5" y="89.4" transform="rotate(-90 154.5 89.4)">GND</text>
<text x="156" y="89.4" transform="rotate(-90 156 89.4)">GND</text>
<text x="157.6" y="89.4" transform="rotate(-90 157.6 89.4)">GND</text>
<text x="160.6" y="89.4" transform="rotate(-90 160.6 89.4)">GND</text>
<text x="162.1" y="89.4" transform="rotate(-90 162.1 89.4)">GND</text>
<text x="163.7" y="89.1" transform="rotate(-90 163.7 89.1)">SCL</text>
<text x="165.2" y="89.2" transform="rotate(-90 165.2 89.2)">SDA</text>
<text x="166.7" y="89.4" transform="rotate(-90 166.7 89.4)">GND</text>
<text x="177.6" y="88.3">GPIO1</text>
<text x="179.6" y="89.8">NC</text>
<text x="184.7" y="89.1">56</text>
<text x="184.7" y="87.5">57</text>
<text x="138.3" y="91.4">2</text>
<text x="138.3" y="92.9">3</text>
<text x="138.3" y="94.4">4</text>
<text x="138.3" y="95.9">5</text>
<text x="142.2" y="90.6">UART1_TXD</text>
<text x="142.2" y="92.1">UART1_RXD</text>
<text x="142.2" y="93.6">UART1_RTS</text>
<text x="142.2" y="95.2">UART1_CTS</text>
<text x="159.1" y="92.5" transform="rotate(-90 159.1 92.5)">GPS_ANT</text>
<text x="168.2" y="94.4" transform="rotate(-90 168.2 94.4)">UART3_RXD</text>
<text x="169.8" y="94.4" transform="rotate(-90 169.8 94.4)">UART3_TXD</text>
<text x="171.3" y="90.3" transform="rotate(-90 171.3 90.3)">GPIO4</text>
<text x="172.8" y="90.3" transform="rotate(-90 172.8 90.3)">GPIO3</text>
<text x="174.3" y="90.3" transform="rotate(-90 174.3 90.3)">GPIO2</text>
<text x="179.6" y="95.9">NC</text>
<text x="179.6" y="94.4">NC</text>
<text x="179.6" y="92.9">NC</text>
<text x="179.6" y="91.4">NC</text>
<text x="184.7" y="95.2">52</text>
<text x="184.7" y="93.6">53</text>
<text x="184.7" y="92.1">54</text>
<text x="184.7" y="90.6">55</text>
<text x="212.2" y="94.4">1</text>
<text x="212.2" y="95.9">2</text>
<text x="216" y="95.2">B2</text>
<text x="223.4" y="95.2">B1</text>
<text x="228" y="95.9">7</text>
<text x="228" y="94.4">8</text>
<text x="26.5" y="101.5">C</text>
<text x="33.8" y="101.2">2</text>
<text x="33.8" y="98.2">0</text>
<text x="33.8" y="99.7">1</text>
<text x="76.8" y="96.2" transform="rotate(-90 76.8 96.2)">6</text>
<text x="81.4" y="96.2" transform="rotate(-90 81.4 96.2)">5</text>
<text x="86" y="96.2" transform="rotate(-90 86 96.2)">4</text>
<text x="104.1" y="102">1</text>
<text x="113.8" y="102">2</text>
<text x="114.7" y="102">1</text>
<text x="120.3" y="98.5" transform="rotate(-90 120.3 98.5)">3</text>
<text x="138.3" y="97.4">6</text>
<text x="138.3" y="98.9">7</text>
<text x="138.3" y="100.5">8</text>
<text x="138.3" y="102">9</text>
<text x="142.2" y="96.7">UART1_DCD</text>
<text x="142.2" y="98.2">UART1_DTR</text>
<text x="142.2" y="99.7">UART1_RI</text>
<text x="142.2" y="101.2">GND</text>
<text x="175.3" y="100.5">SPI_MOSI</text>
<text x="175.3" y="97.4">SPI_MISO</text>
<text x="176.1" y="98.9">SPI_CLK</text>
<text x="177.2" y="102">SPI_CS</text>
<text x="184.7" y="99.7">49</text>
<text x="184.7" y="98.2">50</text>
<text x="184.7" y="96.7">51</text>
<text x="184.7" y="101.2">48</text>
<text x="212.2" y="97.4">3</text>
<text x="212.2" y="98.9">4</text>
<text x="216" y="96.7">GND</text>
<text x="216" y="98.2">VCCA</text>
<text x="216" y="99.7">A2</text>
<text x="221.2" y="96.7">VCCB</text>
<text x="223.1" y="98.2">OE</text>
<text x="223.2" y="99.7">A1</text>
<text x="228" y="97.4">6</text>
<text x="228" y="98.9">5</text>
<text x="252" y="101.5">C</text>
<text x="33.8" y="102.7">3</text>
<text x="33.8" y="107.3">6</text>
<text x="33.8" y="104.3">4</text>
<text x="33.8" y="105.8">5</text>
<text x="107.9" y="102.7">1</text>
<text x="110" y="102.7">2</text>
<text x="118.5" y="102.7">1</text>
<text x="120.3" y="106.7" transform="rotate(-90 120.3 106.7)">2</text>
<text x="121" y="102.9" transform="rotate(-90 121 102.9)">23</text>
<text x="137.6" y="103.5">10</text>
<text x="137.6" y="105">11</text>
<text x="137.6" y="106.6">12</text>
<text x="142.2" y="102.7">PCM_DIN</text>
<text x="142.2" y="104.3">PCM_DOUT</text>
<text x="142.2" y="105.8">PCM_CLK</text>
<text x="142.2" y="107.3">PCM_SYNC</text>
<text x="178.6" y="107.3">GND</text>
<text x="179.6" y="105.8">NC</text>
<text x="179.6" y="103.5">NC</text>
<text x="184.7" y="105">46</text>
<text x="184.7" y="102.7">47</text>
<text x="184.7" y="106.6">45</text>
<text x="76.8" y="110.5" transform="rotate(-90 76.8 110.5)">1</text>
<text x="81.4" y="110.5" transform="rotate(-90 81.4 110.5)">2</text>
<text x="86" y="110.5" transform="rotate(-90 86 110.5)">3</text>
<text x="137.6" y="108.1">13</text>
<text x="137.6" y="109.6">14</text>
<text x="142.2" y="108.8">GND</text>
<text x="142.2" y="110.4">GPIO5</text>
<text x="142.2" y="111.9">SIM_DATA</text>
<text x="142.2" y="113.4">SIM_CLK</text>
<text x="172.6" y="110.4">RFMIPI_DATA</text>
<text x="173.7" y="108.8">RFMIPI_CLK</text>
<text x="174.8" y="113.4">NETLIGHT</text>
<text x="176.4" y="111.9">STATUS</text>
<text x="184.7" y="112.6">41 NETLIGHT 1V8</text>
<text x="184.7" y="109.6">43</text>
<text x="184.7" y="111.1">42</text>
<text x="184.7" y="108.1">44</text>
<text x="137.6" y="117.2">19</text>
<text x="142.2" y="114.9">SIM_RST</text>
<text x="142.2" y="116.4">SIM_VDD</text>
<text x="142.2" y="117.9">GND</text>
<text x="175.2" y="114.9">VDD_EXT</text>
<text x="184.7" y="114.2">40</text>
<text x="56" y="125.6">4</text>
<text x="56" y="122.5">2</text>
<text x="59.9" y="123.3">GND</text>
<text x="64.4" y="123.3">VCC</text>
<text x="70.4" y="122.5">1</text>
<text x="70.4" y="125.6">3</text>
<text x="147.7" y="124.2" transform="rotate(-90 147.7 124.2)">USB_BOOT</text>
<text x="149.2" y="124.2" transform="rotate(-90 149.2 124.2)">GND</text>
<text x="150.7" y="124.2" transform="rotate(-90 150.7 124.2)">UART2_TXD</text>
<text x="152.2" y="124.2" transform="rotate(-90 152.2 124.2)">UART2_RXD</text>
<text x="153.8" y="124.2" transform="rotate(-90 153.8 124.2)">USB_VBUS</text>
<text x="155.3" y="124.2" transform="rotate(-90 155.3 124.2)">USB_DP</text>
<text x="156.8" y="124.2" transform="rotate(-90 156.8 124.2)">USB_DM</text>
<text x="158.3" y="124.2" transform="rotate(-90 158.3 124.2)">GND</text>
<text x="159.9" y="124.2" transform="rotate(-90 159.9 124.2)">NC</text>
<text x="161.4" y="124.2" transform="rotate(-90 161.4 124.2)">NC</text>
<text x="162.9" y="124.2" transform="rotate(-90 162.9 124.2)">GND</text>
<text x="164.4" y="124.2" transform="rotate(-90 164.4 124.2)">GND</text>
<text x="165.9" y="124.2" transform="rotate(-90 165.9 124.2)">RF_ANT</text>
<text x="167.5" y="124.2" transform="rotate(-90 167.5 124.2)">GND</text>
<text x="169" y="124.2" transform="rotate(-90 169 124.2)">VBAT</text>
<text x="170.5" y="124.2" transform="rotate(-90 170.5 124.2)">VBAT</text>
<text x="172" y="124.2" transform="rotate(-90 172 124.2)">GND</text>
<text x="173.6" y="124.2" transform="rotate(-90 173.6 124.2)">GND</text>
<text x="175.1" y="124.2" transform="rotate(-90 175.1 124.2)">ADC</text>
<text x="176.6" y="124.2" transform="rotate(-90 176.6 124.2)">PWRKEY</text>
<text x="56" y="128.6">6</text>
<text x="59.9" y="129.4">DAT</text>
<text x="59.9" y="126.3">VPP</text>
<text x="64.6" y="129.4">CLK</text>
<text x="64.7" y="126.3">RST</text>
<text x="70.4" y="128.6">5</text>
<text x="146.9" y="128.8" transform="rotate(-90 146.9 128.8)">20</text>
<text x="148.4" y="128.8" transform="rotate(-90 148.4 128.8)">21</text>
<text x="153" y="128.8" transform="rotate(-90 153 128.8)">24</text>
<text x="154.5" y="128.8" transform="rotate(-90 154.5 128.8)">25</text>
<text x="156" y="128.8" transform="rotate(-90 156 128.8)">26</text>
<text x="157.6" y="128.8" transform="rotate(-90 157.6 128.8)">27</text>
<text x="159.1" y="128.8" transform="rotate(-90 159.1 128.8)">28</text>
<text x="160.6" y="128.8" transform="rotate(-90 160.6 128.8)">29</text>
<text x="162.1" y="128.8" transform="rotate(-90 162.1 128.8)">30</text>
<text x="163.7" y="128.8" transform="rotate(-90 163.7 128.8)">31</text>
<text x="165.2" y="128.8" transform="rotate(-90 165.2 128.8)">32</text>
<text x="166.7" y="128.8" transform="rotate(-90 166.7 128.8)">33</text>
<text x="168.2" y="128.8" transform="rotate(-90 168.2 128.8)">34</text>
<text x="169.8" y="128.8" transform="rotate(-90 169.8 128.8)">35</text>
<text x="171.3" y="128.8" transform="rotate(-90 171.3 128.8)">36</text>
<text x="172.8" y="128.8" transform="rotate(-90 172.8 128.8)">37</text>
<text x="174.3" y="128.8" transform="rotate(-90 174.3 128.8)">38</text>
<text x="175.9" y="128.8" transform="rotate(-90 175.9 128.8)">39</text>
<text x="202.9" y="128.6">UART1: AT COMMAND</text>
<text x="202.9" y="130.1">UART2: LOG</text>
<text x="202.9" y="131.7">UART3:GPS NMEA</text>
<text x="26.5" y="137.6">B</text>
<text x="252" y="137.6">B</text>
<text x="62.3" y="141.5">1</text>
<text x="64.9" y="142.3">KA</text>
<text x="69" y="141.5">2</text>
<text x="70.7" y="141.5">1</text>
<text x="73.3" y="142.3">KA</text>
<text x="77.4" y="141.5">2</text>
<text x="165.7" y="139.2">3</text>
<text x="169.5" y="140">RF</text>
<text x="172" y="143.2" transform="rotate(-90 172 143.2)">GND</text>
<text x="173.6" y="143.2" transform="rotate(-90 173.6 143.2)">GND</text>
<text x="134.7" y="144.9" transform="rotate(-90 134.7 144.9)">1</text>
<text x="135.5" y="148.7" transform="rotate(-90 135.5 148.7)">1</text>
<text x="171.3" y="147" transform="rotate(-90 171.3 147)">2</text>
<text x="172.8" y="147" transform="rotate(-90 172.8 147)">1</text>
<text x="204.6" y="144.6">1</text>
<text x="204.6" y="149.1">2</text>
<text x="208.4" y="145.3">Vin</text>
<text x="208.4" y="149.9">Gnd</text>
<text x="211.5" y="145.3">Vout</text>
<text x="217.4" y="144.6">5</text>
<text x="43.1" y="155.2">7</text>
<text x="43.1" y="153.7">8</text>
<text x="43.1" y="152.1">9</text>
<text x="46.9" y="156">SHED2</text>
<text x="46.9" y="154.4">SHED3</text>
<text x="46.9" y="152.9">SHED4</text>
<text x="52.2" y="151.4">VBUS</text>
<text x="54.1" y="154.4">D+</text>
<text x="54.4" y="152.9">D-</text>
<text x="54.4" y="156">ID</text>
<text x="59" y="150.7">1</text>
<text x="59" y="152.1">2</text>
<text x="59" y="153.7">3</text>
<text x="59" y="155.2">4</text>
<text x="134.7" y="155.5" transform="rotate(-90 134.7 155.5)">A2</text>
<text x="135.5" y="150.8" transform="rotate(-90 135.5 150.8)">2</text>
<text x="204.6" y="153.7">3</text>
<text x="208.4" y="154.4">EN</text>
<text x="212.5" y="154.4">BP</text>
<text x="217.4" y="153.7">4</text>
<text x="43.1" y="156.7">6</text>
<text x="46.9" y="157.5">SHED1</text>
<text x="52.9" y="157.5">GND</text>
<text x="59" y="156.7">5</text>
<text x="135.5" y="161.5" transform="rotate(-90 135.5 161.5)">K</text>
<text x="135.5" y="159.6" transform="rotate(-90 135.5 159.6)">A</text>
<text x="134.7" y="167.7" transform="rotate(-90 134.7 167.7)">3</text>
<text x="134.7" y="165.6" transform="rotate(-90 134.7 165.6)">K</text>
<text x="26.5" y="173.6">A</text>
<text x="122.3" y="171.9">1</text>
<text x="124.5" y="171.9">2</text>
<text x="128.3" y="171.2">2</text>
<text x="129.2" y="171.2">1</text>
<text x="133" y="171.9">1</text>
<text x="135.5" y="172.1" transform="rotate(-90 135.5 172.1)">23</text>
<text x="252" y="173.6">A</text>
<text x="134.7" y="175.9" transform="rotate(-90 134.7 175.9)">2</text>
<text x="198.4" y="176.5">Title</text>
<text x="198.4" y="181.1">Size</text>
<text x="198.4" y="185.6">Date:</text>
<text x="199.1" y="183.3">B</text>
<text x="205.2" y="185.6">13-May-2020</text>
<text x="206" y="181.1">Number</text>
<text x="228.8" y="185.6">Sheet</text>
<text x="233.1" y="185.6">of</text>
<text x="236.4" y="181.1">Revision</text>
<text x="44.2" y="189.4">1</text>
<text x="82.3" y="189.4">2</text>
<text x="120.4" y="189.4">3</text>
<text x="158.5" y="189.4">4</text>
<text x="196.5" y="189.4">5</text>
<text x="198.4" y="187.1">File:</text>
<text x="205.2" y="187.1">D:\Project\IC datasheet\Module\SIM7080\Database\BK-SIM7080G.DDB</text>
<text x="228.8" y="187.1">Drawn By:</text>
<text x="234.6" y="189.4">6</text>
</g>
<g font-size="1.4" fill="#7f0000">
<text x="138.6" y="59.4">VBAT</text>
<text x="43" y="70.8">UART3_TXD</text>
<text x="147.5" y="69.3">GND</text>
<text x="158.3" y="68.9" transform="rotate(-90 158.3 68.9)">GPS_IN</text>
<text x="43" y="72.3">UART3_RXDGND</text>
<text x="94.7" y="76.2">TXD</text>
<text x="110" y="76.2">JNB_TXD</text>
<text x="161.9" y="76.9">GND</text>
<text x="165" y="72.3">GND</text>
<text x="95.5" y="83">RXD</text>
<text x="110.7" y="83">JNB_RXD</text>
<text x="158.3" y="80.3" transform="rotate(-90 158.3 80.3)">GPS_ANT</text>
<text x="237.2" y="79.9">3P3V</text>
<text x="131.3" y="89.8">NB_TXD</text>
<text x="138.3" y="84.5">GND</text>
<text x="71.2" y="95.2">SIM1_VDD</text>
<text x="80.4" y="93.6">GND</text>
<text x="87.2" y="95.2">SIM1_RST_CN</text>
<text x="118.1" y="90.6">1V8</text>
<text x="131.3" y="91.4">NB_RXD</text>
<text x="205.7" y="91.4">1V8</text>
<text x="207.5" y="94.4">RXD</text>
<text x="230.3" y="94.4">TXD</text>
<text x="39.2" y="97.4">SLEEP</text>
<text x="39.2" y="102">PWRKEY GND</text>
<text x="39.2" y="100.5">VBAT</text>
<text x="100.8" y="102">SLEEP</text>
<text x="131.3" y="97.4">DTR</text>
<text x="191.5" y="98.9">NB_RXD</text>
<text x="241.8" y="98.9">NB_TXD</text>
<text x="39.2" y="103.5">JNB_TXD</text>
<text x="39.2" y="105">JNB_RXD</text>
<text x="131.5" y="103.5">GND</text>
<text x="208.4" y="105.8">GND</text>
<text x="40.8" y="109.6">GND</text>
<text x="68.9" y="110.4">SIM1_DAT_CN</text>
<text x="80.4" y="113.4">GND</text>
<text x="87.2" y="110.4">SIM1_CLK_CN</text>
<text x="119.3" y="109.6">GND</text>
<text x="125.4" y="111.1">GND</text>
<text x="130.6" y="111.1">SIM1_DAT 15</text>
<text x="130.6" y="112.6">SIM1_CLK 16</text>
<text x="190.1" y="109.6">GND</text>
<text x="205.4" y="109.6">GND</text>
<text x="230.5" y="110.4">GND</text>
<text x="130.6" y="115.7">SIM1_VDD 18</text>
<text x="130.6" y="114.2">SIM1_RST 17</text>
<text x="46.9" y="125.6">GND</text>
<text x="72.7" y="125.6">SIM1_RST_CN</text>
<text x="74.2" y="122.5">SIM1_VDD</text>
<text x="95.5" y="125.6">SIM1_RST</text>
<text x="134.5" y="120.2">GND</text>
<text x="193.9" y="122.5">GND</text>
<text x="32.3" y="128.6">SIM1_DAT</text>
<text x="48.3" y="128.6">SIM1_DAT_CN</text>
<text x="72.7" y="128.6">SIM1_CLK_CN</text>
<text x="95.5" y="128.6">SIM1_CLK</text>
<text x="177" y="127.8">PWRKEY</text>
<text x="179.8" y="130.1">VBAT</text>
<text x="38.6" y="136.2">GND</text>
<text x="87.3" y="136.2">GND</text>
<text x="91.9" y="137.7">GND</text>
<text x="149.9" y="137.3" transform="rotate(-90 149.9 137.3)">UART2_TXD 22</text>
<text x="151.5" y="137.3" transform="rotate(-90 151.5 137.3)">UART2_RXD 23</text>
<text x="154.5" y="136.5" transform="rotate(-90 154.5 136.5)">D+</text>
<text x="154.8" y="137.7">VBUS</text>
<text x="156" y="136.5" transform="rotate(-90 156 136.5)">D-</text>
<text x="156.6" y="132.4">GND</text>
<text x="165.7" y="135.4">GND</text>
<text x="59.6" y="140">VBUS</text>
<text x="77.7" y="140">VBAT</text>
<text x="133.3" y="143.8">VBAT</text>
<text x="147.5" y="139.2">GND</text>
<text x="165.2" y="139.6" transform="rotate(-90 165.2 139.6)">NB_ANT</text>
<text x="180.2" y="142.3">GND</text>
<text x="190.4" y="143">VBAT</text>
<text x="224.2" y="143">3P3V</text>
<text x="64.1" y="149.1">VBUS</text>
<text x="171.8" y="149.9">GND</text>
<text x="61.3" y="152.1">USB_D-</text>
<text x="61.3" y="153.7">USB_D+</text>
<text x="71.9" y="152.1">D-</text>
<text x="71.9" y="153.7">D+</text>
<text x="84.1" y="152.9">USB_D-</text>
<text x="91.7" y="152.9">USB_D+</text>
<text x="40.1" y="161.3">GND</text>
<text x="59.9" y="159.8">GND</text>
<text x="94.1" y="165.1">GND</text>
<text x="112.3" y="171.2">NETLIGHT1</text>
<text x="190.9" y="168.9">GND</text>
<text x="133.8" y="180.3">GND</text>
</g>
<g font-size="1.4" fill="#00007f">
<text x="169.4" y="57.9">J105</text>
<text x="142" y="60.6">R102</text>
<text x="150.4" y="64.6">C102</text>
<text x="151.9" y="60.6">L100</text>
<text x="36.9" y="69.3">CN103</text>
<text x="56.7" y="67.8">TP106</text>
<text x="102.4" y="75.8">R118</text>
<text x="160.3" y="72.2">C124</text>
<text x="103.1" y="82.7">R119</text>
<text x="182.4" y="85.3">U100</text>
<text x="32.3" y="95.9">CN101</text>
<text x="122.2" y="91.5">R135</text>
<text x="215.1" y="92.9">U103</text>
<text x="242.4" y="91.8">R149</text>
<text x="87.8" y="99.6">ESD100</text>
<text x="106.9" y="101.5">R117</text>
<text x="198.2" y="98.3">R106</text>
<text x="234" y="98.3">R131</text>
<text x="121.1" y="102.7">Q121</text>
<text x="156.5" y="105">SIM7080</text>
<text x="199.1" y="102.6">C150</text>
<text x="225" y="106.4">C151</text>
<text x="199.9" y="112.6">TP100</text>
<text x="61.8" y="114.2">C106</text>
<text x="196.8" y="117.1">C148</text>
<text x="59" y="121">CN100</text>
<text x="81.8" y="123.4">R120</text>
<text x="40.7" y="130.7">C107</text>
<text x="43.7" y="128">R122</text>
<text x="82.6" y="128">R121</text>
<text x="91.1" y="132" transform="rotate(-90 91.1 132)">C108</text>
<text x="137.4" y="126.3">TP110</text>
<text x="94" y="132.2">C109</text>
<text x="174.8" y="136.2">J104</text>
<text x="178.4" y="133.1">C101</text>
<text x="187.7" y="136.1">C122</text>
<text x="65.2" y="140">D108</text>
<text x="73.6" y="140">D109</text>
<text x="142" y="139.2">TP107</text>
<text x="207.5" y="143">U105</text>
<text x="230.3" y="143.8">TP109</text>
<text x="46" y="149.1">CN102</text>
<text x="135.6" y="148.4">R108</text>
<text x="150.4" y="146.1">TP108</text>
<text x="189.1" y="146.1">C131</text>
<text x="66.6" y="155.4">R113</text>
<text x="67.4" y="151.6">R125</text>
<text x="195.7" y="154.4">R115</text>
<text x="222.6" y="152.9">C132</text>
<text x="87.8" y="161">E102</text>
<text x="94.6" y="161">E101</text>
<text x="137.9" y="158.8">D100</text>
<text x="216.5" y="157.5">C117</text>
<text x="121.4" y="170.7">R107</text>
<text x="135.6" y="171.9">Q101</text>
<text x="217.4" y="168.9">1.64</text>
</g>
</svg>
